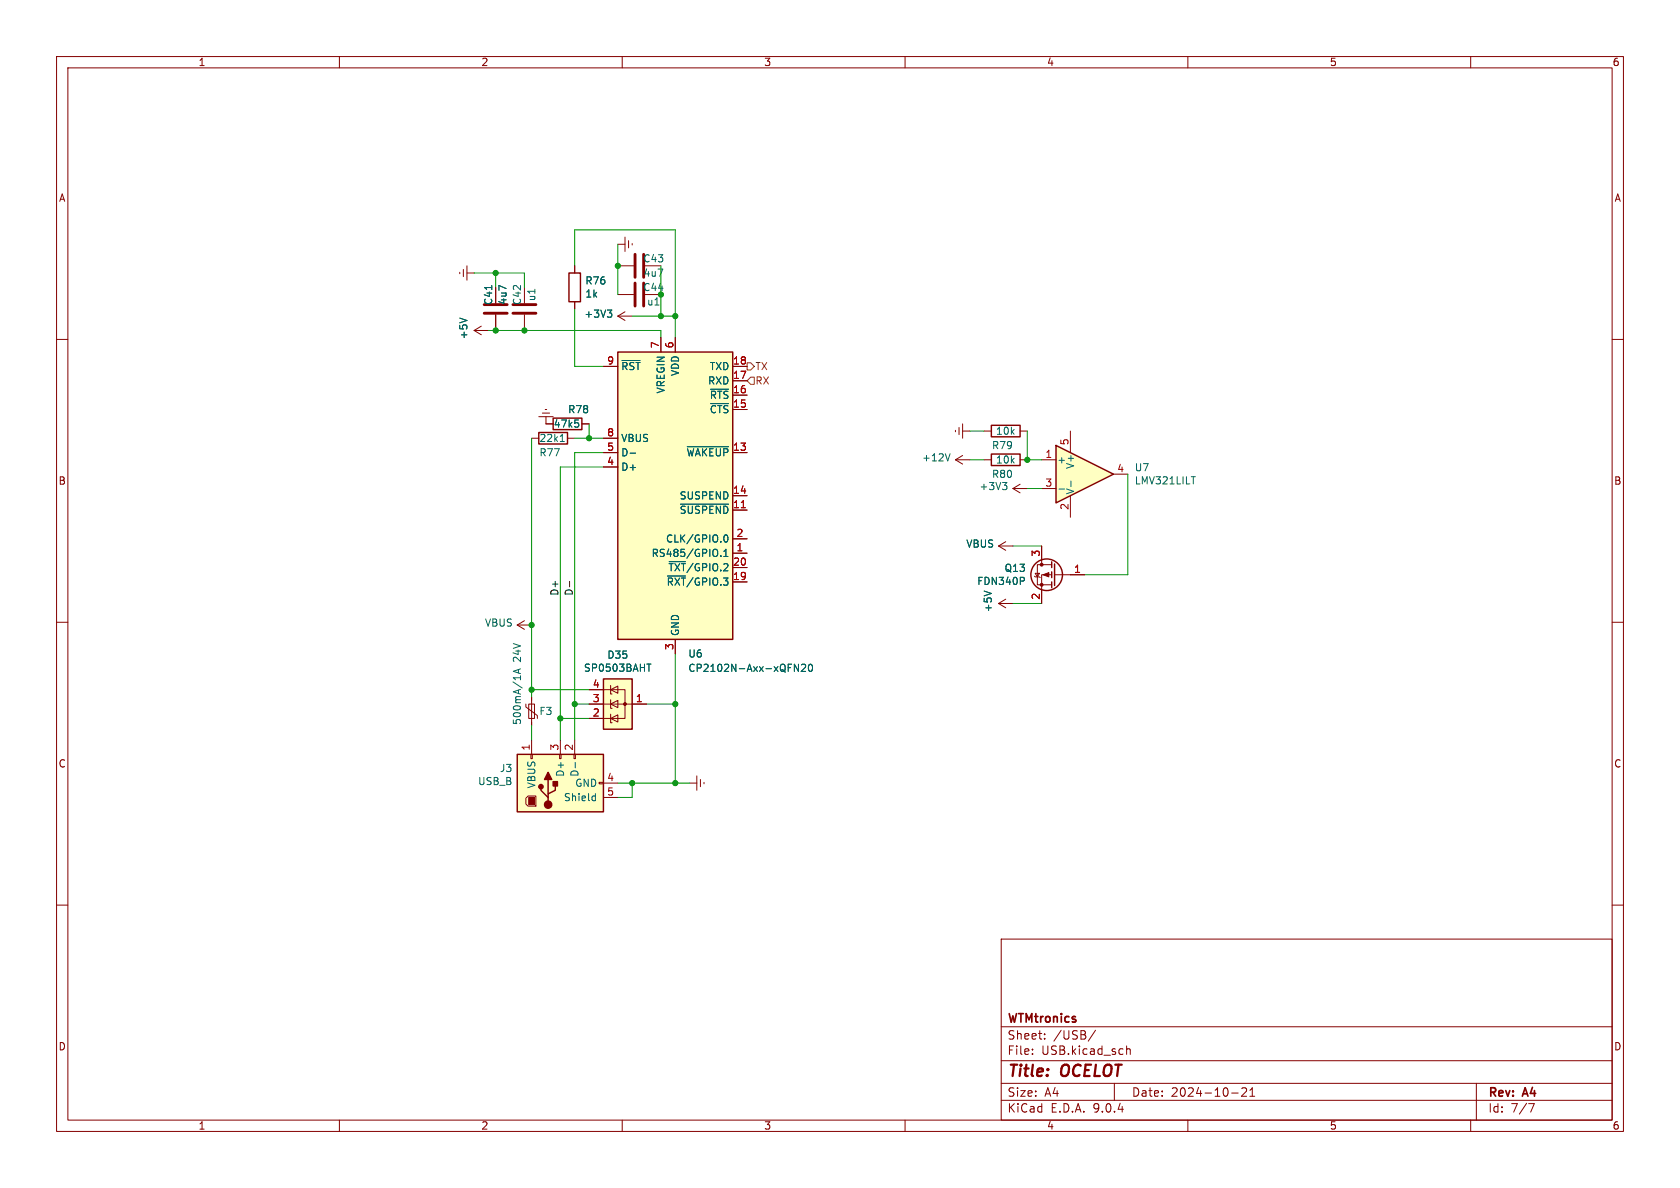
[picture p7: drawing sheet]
<svg xmlns="http://www.w3.org/2000/svg" width="297mm" height="210mm" viewBox="0 0 297 210" stroke-linecap="round" stroke-linejoin="round" font-family="sans-serif">
<g fill="none" stroke="#840000" stroke-width=".18">
<path d="M10 10h277v190h-277zM12 12h273v186h-273zM60 10v2M110 10v2M160 10v2M210 10v2M260 10v2M109.2 55.9l1.3 .7M109.2 55.9h2.6M110.5 55.1l-1.3 .8M10 60h2M94 77.5h1.2"/>
<path d="M100.3 77.5h1.3M168.9 76.1v.2M169.5 75.6v1.2M170.2 76.2h1.2M170.2 74.9v2.6M285 60h2M168.9 81.3l1.3 .7M168.9 81.3h2.5M170.2 80.5l-1.3 .8M10 110h2M91.4 110.5l1.3 .8M91.4 110.5h2.6"/>
<path d="M92.7 109.7l-1.3 .8M176.5 106.7l1.3 .7M176.5 106.7h2.6M177.8 105.9l-1.3 .8M285 110h2M93 124.5v.5l2 1.5v.5M93.5 124.5h1v2.5h-1zM94 123.2v5.1M10 160h2M177 166h108v32h-108zM285 160h2M60 198v2"/>
<path d="M110 198v2M160 198v2M177 194.5h108M177 191.5h108M177 187.5h108M177 181.5h108M182.5 186.3v.1M182.5 185.5v.1M184.7 183.6v.1M184.7 182.8v.1M193.7 182.1l-1.3 2M197 191.5v3"/>
<path d="M199.2 184.9v1.5M199.2 185.5l.2-.1 .3 .1 .1 .9M210 198v2M217.7 193.2h1.2M219.5 192.4l.6-.1 .2 .1 .1 .3-.9 1.1h.9M221 193.8h.8M221 192.7l.4-.4v1.5M260 198v2M261 191.5v6.5M270.2 195.1h1l-.6 1.5"/>
</g>
<path d="M95.2 76.5h5.1v2h-5.1z" fill="none" stroke="#840000" stroke-width=".25"/>
<path d="M107.4 54.8h.8l-.5 .5M107.9 55.3l.3 .2v.3l-.3 .3M99.1 78h.7M99.3 77l.1-.2v1.2M168 80.2l-.5 1.3M91.7 118.4v.6M92 118.2l-1.3 .5 1.3 .4M174 104.5l1.3 .4" fill="none" stroke="#006464" stroke-width=".18"/>
<path d="M109.2 62.2h20.3v50.8h-20.3z" fill="#ffffc2"/>
<path d="M109.2 62.2h20.3v50.8h-20.3zM175.3 75.2h5v2h-5z" fill="none" stroke="#840000" stroke-width=".25"/>
<g fill="none" stroke="#840000" stroke-width=".18">
<path d="M92.7 55.6v2.8M116.8 59.7v2.5M119.4 59.7v2.5M106.7 64.8h2.5M106.7 77.5h2.5M129.5 64.8h2.6M129.5 67.3h2.6M129.5 69.9h2.6M129.5 72.4h2.6M174 76.2h1.3M180.3 76.2h1.3M106.7 80h2.5"/>
<path d="M106.7 82.6h2.5M129.5 80h2.6M129.5 87.6h2.6M129.5 90.2h2.6M129.5 95.3h2.6M129.5 97.8h2.6M176.5 96.5l1.3 .8M176.5 96.5h2.6M177.8 95.8l-1.3 .7M119.4 113v2.6M129.5 100.3h2.6M129.5 102.9h2.6"/>
</g>
<g fill="none" stroke="#006464" stroke-width=".18">
<path d="M110 63.7h3.1M121.5 79h7.3M125.6 68.8h3.2M125.6 71.3h3.2M111.4 80.1h1M118.3 99.3h2.9M120.3 89.1h8.5M127.4 98.2v.2M128 95l.1-.3 .2-.1a.68 .68 0 0 1 .4 .6 .68 .68 0 0 1-.4 .6l-.2-.1-.1-.4M128 98.4h.7M128 97.5l.3-.4v1.3M118 101.8h3.2"/>
<path d="M140.4 117.4l.8 1.3v-1.3M141.7 117.5l.5-.1 .2 .4-.8 .9h.8M143.1 117.5l.1-.1a.68 .68 0 0 1 .5 .7 .68 .68 0 0 1-.5 .6 .84 .84 0 0 1-.1-1.2z"/>
</g>
<path d="M131.1 89.8h.7" fill="none" stroke="#a90000" stroke-width=".18"/>
<path d="M90.7 53.8h4M90.7 55.4h4" fill="none" stroke="#840000" stroke-width=".51"/>
<path d="M106.7 120h5.1v8.9h-5.1z" fill="#ffffc2"/>
<path d="M175.3 80.3h5v2h-5zM106.7 120h5.1v8.9h-5.1z" fill="none" stroke="#840000" stroke-width=".25"/>
<g fill="none" stroke="#840000" stroke-width=".18">
<path d="M174 81.3h1.3M179.1 86.4l1.2 .7M179.1 86.4h2.5M180.3 81.3h1.3M180.3 85.6l-1.2 .8M104.1 127h3.8M104.1 124.5h10.2M104.1 121.9h3.8M107.9 126.2v1.6h.3M107.9 121.9h2.6v5.1h-2.6M107.9 127l1.3-.6v1.2zM107.9 123.7v1.5h.3"/>
<path d="M107.9 124.5l1.3-.7v1.3zM107.9 121.2v1.5h.3M107.9 121.9l1.3-.6v1.3z"/>
</g>
<circle cx="110.5" cy="124.5" r=".25" fill="#840000" stroke="#840000" stroke-width=".18"/>
<path d="M177.8 85.8l.2 .2v.3l-.2 .3M178 85.3l-.4 .5M114.4 117.4h.7" fill="none" stroke="#006464" stroke-width=".18"/>
<path d="M91.4 133.4h15.3v10.1h-15.3z" fill="#ffffc2"/>
<path d="M91.4 133.4h15.3v10.1h-15.3zM95.6 139.1v.6l1.3 1.3v.6M96.9 137.8v2.5M98.2 138.4v1.3l-1.3 .6v.7" fill="none" stroke="#840000" stroke-width=".25"/>
<path d="M93.9 133.4h.2v.7h-.2zM94 130.8v2.6M98.9 133.4h.3v.7h-.3zM99.1 130.8v2.6M101.5 133.4h.2v.7h-.2zM101.6 130.8v2.6M105.9 138.3h.8v.3h-.8zM106.7 138.4h2.5M93 141.1l.3-.4h1.4v1.8h-1.4l-.3-.4zM106.7 141h2.5" fill="none" stroke="#840000" stroke-width=".18"/>
<path d="M93.5 141h1v1.2h-1z" fill="#840000" stroke="#840000" stroke-width=".18"/>
<g fill="#840000" stroke="#840000" stroke-width=".25">
<path d="M97.8 138.2h.8v.7h-.8z"/>
<path d="M96.9 136.5l.6 1.3h-1.2z"/>
<circle cx="96.9" cy="142.2" r=".63"/>
<circle cx="95.6" cy="139.1" r=".38"/>
</g>
<path d="M101.7 134.8v.9M104.9 140.7l.4 .1M105.3 140.3v1.2M105.3 141.5h-.4" fill="none" stroke="#006464" stroke-width=".18"/>
<path d="M186.7 78.7l10.1 5.1-10.1 5.1z" fill="#ffffc2"/>
<g fill="none" stroke="#840000" stroke-width=".25">
<path d="M100.6 48.3h2v5h-2zM97.8 73.9h5.1v2h-5.1zM186.7 78.7l10.1 5.1-10.1 5.1zM185.9 99.3v1M186.4 99.7v3.8M185.9 101.1v1M185.9 102.9v1"/>
<circle cx="185" cy="101.6" r="2.79"/>
</g>
<g fill="none" stroke="#840000" stroke-width=".18">
<path d="M81.3 48.1v.3M81.9 47.6v1.3M82.5 48.3h1.3M82.5 47v2.5M83.8 58.4l1.3 .8M83.8 58.4h2.6M85.1 57.7l-1.3 .7M87.6 55.6v2.8M101.6 47v1.3M101.6 53.3v1.3M109.2 43.2h1.3M109.2 52.1h2.8"/>
<path d="M109.2 47h2.8M110.5 41.9v2.6M111.1 42.5v1.3M111.8 43.1v.2M116.8 59.7v2.5M119.4 59.7v2.5M95.2 73.7h2.6M95.9 73h1.3M96.4 72.4h.2M96.5 73.7v1.2h1.3M102.9 74.9h1.2M106.7 64.8h2.5"/>
<path d="M106.7 77.5h2.5M129.5 72.4h2.6M129.5 64.8h2.6M129.5 67.3h2.6M129.5 69.9h2.6M189.2 76.2v3.8M106.7 80h2.5M106.7 82.6h2.5M129.5 80h2.6M129.5 87.6h2.6M129.5 90.2h2.6M129.5 95.3h2.6"/>
<path d="M129.5 97.8h2.6M184.1 81.3h2.6M184.1 86.4h2.6M184.1 96.5v3.3M185.9 99.8h-2.5v3.6h2.5M189.2 87.6v3.8M196.8 83.8h2.6M119.4 113v2.6M129.5 100.3h2.6M129.5 102.9h2.6M182.9 101.9l.1 .1h.8l.1 .1M183 101.3h.8l-.4 .7z"/>
<path d="M185.9 101.6h-1.8v5.1M186.4 101.6h5.4M104.1 124.5h2.6M104.1 127h2.6M104.1 121.9h2.6M111.8 124.5h2.5M121.9 138.4h1.3M123.2 137.2v2.5M123.8 137.8v1.3M124.5 138.3v.3"/>
</g>
<g fill="none" stroke="#006464" stroke-width=".18">
<path d="M81.3 56.2l1.2 .4M86.9 50.5v.7M107.4 54.8h.8l-.5 .5M107.9 55.3l.3 .2v.3l-.3 .3M101.7 74.2h.6M102.1 74.7l.2 .3v.3l-.2 .2M110 63.7h3.1M121.5 79h7.3M125.6 68.8h3.2M125.6 71.3h3.2M111.4 80.1h1M118.3 99.3h2.9"/>
<path d="M120.3 89.1h8.5M127.4 98.2v.2M128 95l.1-.3 .2-.1a.68 .68 0 0 1 .4 .6 .68 .68 0 0 1-.4 .6l-.2-.1-.1-.4M128 98.4h.7M128 97.5l.3-.4v1.3M187.2 86.5h1M189.3 85v1M210.6 84.3h.7M114.4 117.4h.7M118 101.8h3.2M140.4 117.4l.8 1.3v-1.3M141.7 117.5l.5-.1 .2 .4-.8 .9h.8"/>
<path d="M143.1 117.5l.1-.1a.68 .68 0 0 1 .5 .7 .68 .68 0 0 1-.5 .6 .84 .84 0 0 1-.1-1.2zM174 104.5l1.3 .4M180.9 102.1l.2 .2-.1 .3-.1 .1"/>
</g>
<g fill="#840000" stroke="#840000" stroke-width=".18">
<path d="M184.4 101.6l1-.4v.8z"/>
<circle cx="184.1" cy="99.8" r=".25"/>
<circle cx="184.1" cy="103.4" r=".25"/>
</g>
<path d="M85.6 53.8h4.1M85.6 55.4h4.1M112.3 45v4M112.3 50v4.1M113.8 45v4M113.8 50v4.1" fill="none" stroke="#840000" stroke-width=".51"/>
<path d="M132.1 64.1h.6l.6 .7-.6 .6h-.6zM132.7 66.7h.6v1.2h-.6l-.6-.6z" fill="none" stroke="#725600" stroke-width=".18"/>
<path d="M100.7 102.8v.9" fill="none" stroke="#0f0f0f" stroke-width=".18"/>
<g fill="none" stroke="#009600" stroke-width=".18">
<path d="M83.8 48.3h8.9v2.5M86.4 58.4h30.4v1.3M87.6 48.3v2.5M101.6 47v-6.4h17.8v19.1M101.6 54.6v10.2h5.1M109.2 43.2v8.9M111.8 55.9h7.6M116.8 47v8.9M94 77.5v45.7M101.6 77.5h5.1M104.1 74.9v2.6M171.4 76.2h2.6"/>
<path d="M181.6 76.2v5.1h2.5M106.7 82.6h-7.6v48.2M106.7 80h-5.1v50.8M171.4 81.3h2.6M179.1 96.5h5M181.6 86.4h2.5M199.4 83.8v17.8h-7.6M119.4 115.6v22.8M179.1 106.7h5M94 121.9h10.1M94 128.3v2.5M99.1 127h5"/>
<path d="M101.6 124.5h2.5M109.2 138.4h12.7M111.8 138.4v2.6h-2.6M114.3 124.5h5.1"/>
</g>
<path d="M131.1 89.8h.7" fill="none" stroke="#a90000" stroke-width=".18"/>
<g fill="#009600" stroke="#009600" stroke-width=".18">
<circle cx="94" cy="121.9" r=".46"/>
<circle cx="94" cy="110.5" r=".46"/>
<circle cx="101.6" cy="124.5" r=".46"/>
<circle cx="99.1" cy="127" r=".46"/>
<circle cx="104.1" cy="77.5" r=".46"/>
<circle cx="119.4" cy="138.4" r=".46"/>
<circle cx="119.4" cy="124.5" r=".46"/>
<circle cx="111.8" cy="138.4" r=".46"/>
<circle cx="181.6" cy="81.3" r=".46"/>
<circle cx="119.4" cy="55.9" r=".46"/>
<circle cx="116.8" cy="55.9" r=".46"/>
<circle cx="116.8" cy="52.1" r=".46"/>
<circle cx="87.6" cy="48.3" r=".46"/>
<circle cx="87.6" cy="58.4" r=".46"/>
<circle cx="92.7" cy="58.4" r=".46"/>
<circle cx="109.2" cy="47" r=".46"/>
</g>
<g font-size="2.8" fill="#840000">
<text x="178" y="190.9">Title:</text>
<text x="187.7" y="190.9">OCELOT</text>
</g>
<g font-size="2.1" fill="#840000">
<text x="178" y="184">Sheet:</text>
<text x="178" y="181.2">WTMtronics</text>
<text x="186.2" y="184">/USB/</text>
<text x="178" y="186.7">File:</text>
<text x="184.1" y="186.7">USB.kicad_sch</text>
<text x="178" y="196.9">KiCad</text>
<text x="178" y="194.1">Size:</text>
<text x="184.7" y="194.1">A4</text>
<text x="185.7" y="196.9">E.D.A.</text>
<text x="193.3" y="196.9">9.0.4</text>
<text x="200" y="194.1">Date:</text>
<text x="207" y="194.1">2024-10-21</text>
<text x="263" y="194.3">Rev:</text>
<text x="263" y="196.9">Id:</text>
<text x="267.1" y="196.9">7/7</text>
<text x="269.4" y="194.3">A4</text>
</g>
<g font-size="1.8" fill="#840000">
<text x="35" y="11.9">1</text>
<text x="85" y="11.9">2</text>
<text x="135" y="11.9">3</text>
<text x="185" y="11.9">4</text>
<text x="235" y="11.9">5</text>
<text x="285" y="11.9">6</text>
<text x="10.3" y="35.9">A</text>
<text x="285.3" y="35.9">A</text>
<text x="87.2" y="54" transform="rotate(-90 87.2 54)">C41</text>
<text x="10.3" y="85.9">B</text>
<text x="285.3" y="85.9">B</text>
<text x="10.3" y="135.9">C</text>
<text x="285.3" y="135.9">C</text>
<text x="10.3" y="185.9">D</text>
<text x="285.3" y="185.9">D</text>
<text x="35" y="199.9">1</text>
<text x="85" y="199.9">2</text>
<text x="135" y="199.9">3</text>
<text x="185" y="199.9">4</text>
<text x="235" y="199.9">5</text>
<text x="285" y="199.9">6</text>
</g>
<g font-size="1.8" fill="#006464">
<text x="113.6" y="46.6">C43</text>
<text x="89.8" y="54" transform="rotate(-90 89.8 54)">4u7</text>
<text x="94.8" y="53.4" transform="rotate(-90 94.8 53.4)">u1</text>
<text x="103.4" y="50.5">R76</text>
<text x="103.4" y="52.8">1k</text>
<text x="113.6" y="51.7">C44</text>
<text x="113.7" y="49.1">4u7</text>
<text x="92.3" y="54" transform="rotate(-90 92.3 54)">C42</text>
<text x="103.2" y="56.4">+3V3</text>
<text x="114.3" y="54.2">u1</text>
<text x="82.8" y="60.1" transform="rotate(-90 82.8 60.1)">+5V</text>
<text x="109.7" y="65.6">~{RST}</text>
<text x="125.4" y="65.6">TXD</text>
<text x="117.7" y="69.7" transform="rotate(-90 117.7 69.7)">VREGIN</text>
<text x="120.2" y="66.6" transform="rotate(-90 120.2 66.6)">VDD</text>
<text x="125.1" y="68.2">RXD</text>
<text x="125.4" y="70.7">~{RTS}</text>
<text x="97.8" y="75.8">47k5</text>
<text x="100.3" y="73.3">R78</text>
<text x="125.4" y="73.3">~{CTS}</text>
<text x="176" y="77.1">10k</text>
<text x="95.3" y="80.9">R77</text>
<text x="95.3" y="78.3">22k1</text>
<text x="109.7" y="78.3">VBUS</text>
<text x="109.7" y="80.9">D-</text>
<text x="109.7" y="83.4">D+</text>
<text x="121.3" y="80.9">~{WAKEUP}</text>
<text x="162.9" y="81.8">+12V</text>
<text x="175.3" y="79.6">R79</text>
<text x="176" y="82.1">10k</text>
<text x="186.8" y="82.1">+</text>
<text x="190.1" y="83" transform="rotate(-90 190.1 83)">V+</text>
<text x="200.5" y="83.5">U7</text>
<text x="120.1" y="88.5">SUSPEND</text>
<text x="173.1" y="86.8">+3V3</text>
<text x="175.3" y="84.7">R80</text>
<text x="190.1" y="87.5" transform="rotate(-90 190.1 87.5)">V-</text>
<text x="200.5" y="85.8">LMV321LILT</text>
<text x="120.1" y="91">~{SUSPEND}</text>
<text x="115.1" y="98.7">RS485/GPIO.1</text>
<text x="117.6" y="96.1">CLK/GPIO.0</text>
<text x="118.1" y="101.2">~{TXT}/GPIO.2</text>
<text x="170.7" y="97">VBUS</text>
<text x="177.5" y="101.3">Q13</text>
<text x="117.8" y="103.7">~{RXT}/GPIO.3</text>
<text x="172.7" y="103.6">FDN340P</text>
<text x="85.6" y="111">VBUS</text>
<text x="120.2" y="112.5" transform="rotate(-90 120.2 112.5)">GND</text>
<text x="175.5" y="108.3" transform="rotate(-90 175.5 108.3)">+5V</text>
<text x="92.3" y="117.1" transform="rotate(-90 92.3 117.1)">24V</text>
<text x="103.1" y="118.9">SP0503BAHT</text>
<text x="107.3" y="116.6">D35</text>
<text x="121.6" y="116.4">U6</text>
<text x="121.6" y="119">CP2102N-Axx-xQFN20</text>
<text x="92.3" y="128.3" transform="rotate(-90 92.3 128.3)">500mA/1A</text>
<text x="95.3" y="126.6">F3</text>
<text x="88.3" y="136.7">J3</text>
<text x="99.9" y="137.4" transform="rotate(-90 99.9 137.4)">D+</text>
<text x="102.5" y="137.4" transform="rotate(-90 102.5 137.4)">D-</text>
<text x="84.4" y="139">USB_B</text>
<text x="94.8" y="139.5" transform="rotate(-90 94.8 139.5)">VBUS</text>
<text x="99.6" y="141.8">Shield</text>
<text x="101.6" y="139.3">GND</text>
</g>
<g font-size="1.8" fill="#a90000">
<text x="107.2" y="64.5">9</text>
<text x="116.6" y="61.7" transform="rotate(-90 116.6 61.7)">7</text>
<text x="119.1" y="61.7" transform="rotate(-90 119.1 61.7)">6</text>
<text x="129.5" y="64.5">18</text>
<text x="129.5" y="67.1">17</text>
<text x="129.5" y="69.6">16</text>
<text x="107.2" y="77.2">8</text>
<text x="129.5" y="72.1">15</text>
<text x="107.2" y="79.8">5</text>
<text x="107.2" y="82.3">4</text>
<text x="129.5" y="79.8">13</text>
<text x="184.7" y="81">1</text>
<text x="189" y="78.8" transform="rotate(-90 189 78.8)">5</text>
<text x="197.4" y="83.6">4</text>
<text x="129.5" y="87.4">14</text>
<text x="129.5" y="89.9">11</text>
<text x="184.7" y="86.1">3</text>
<text x="130.1" y="95">2</text>
<text x="189" y="90.2" transform="rotate(-90 189 90.2)">2</text>
<text x="129.5" y="100.1">20</text>
<text x="130.1" y="97.5">1</text>
<text x="183.9" y="98.5" transform="rotate(-90 183.9 98.5)">3</text>
<text x="189.8" y="101.3">1</text>
<text x="129.5" y="102.6">19</text>
<text x="183.9" y="106.1" transform="rotate(-90 183.9 106.1)">2</text>
<text x="119.1" y="115" transform="rotate(-90 119.1 115)">3</text>
<text x="104.7" y="124.2">3</text>
<text x="104.7" y="121.7">4</text>
<text x="112.3" y="124.2">1</text>
<text x="104.7" y="126.7">2</text>
<text x="93.7" y="132.8" transform="rotate(-90 93.7 132.8)">1</text>
<text x="98.8" y="132.8" transform="rotate(-90 98.8 132.8)">3</text>
<text x="101.3" y="132.8" transform="rotate(-90 101.3 132.8)">2</text>
<text x="107.2" y="140.7">5</text>
<text x="107.2" y="138.2">4</text>
</g>
<g font-size="1.8" fill="#725600">
<text x="133.5" y="65.6">TX</text>
<text x="133.5" y="68.2">RX</text>
</g>
<g font-size="1.8" fill="#0f0f0f">
<text x="98.8" y="105.4" transform="rotate(-90 98.8 105.4)">D+</text>
<text x="101.3" y="105.4" transform="rotate(-90 101.3 105.4)">D-</text>
</g>
</svg>
